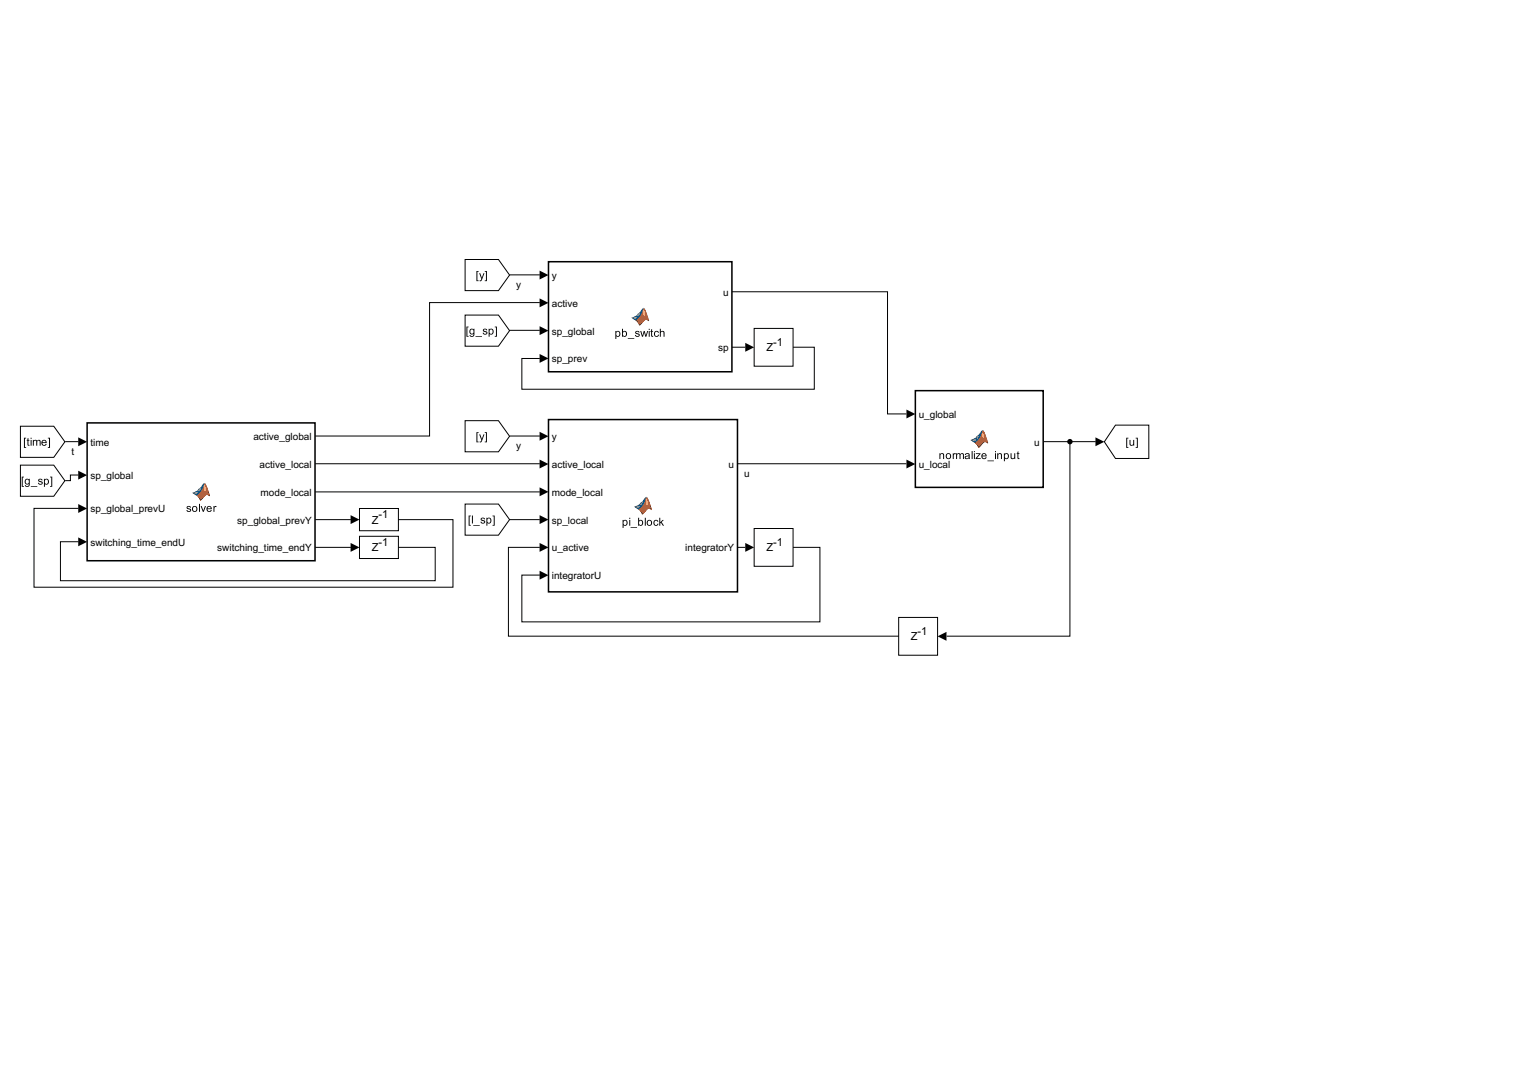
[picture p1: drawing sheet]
<svg xmlns="http://www.w3.org/2000/svg" width="297mm" height="210mm" viewBox="0 0 297 210" stroke-linecap="round" stroke-linejoin="round" font-family="sans-serif">
<path d="M124 99.1l.9-.4 1.3-1.5a2.61 2.61 0 0 1 1 1.8l.1 .6a.75 .75 0 0 0-1.2 .4l-.6 .5-.6-.8z" fill="#000"/>
<path d="M126.3 97.5l.3 .6-.1 .7-.3-.6z" fill="#f5ae81"/>
<g fill="#000">
<path d="M126.3 97.2h.1l.3 .3 .7 2.2-.4-.2a.93 .93 0 0 0-1 .7l-.5 .4-.2-.5-.6-.5 .1-.1 .4 .2 .4 .7 .6-.7a.69 .69 0 0 1 1-.3z"/>
<path d="M123.9 99l.8 .6a4.6 4.6 0 0 0 1.6-2.3l.2-.1-.2-.1-.5 .5a3.6 3.6 0 0 1-1.9 1.4zM124.2 99.1l.7-.3 .3 .2-.5 .4zM125.2 98.4l.7-.6-.6 1.1-.3-.2z"/>
<path d="M121.7 101.6h.1v.2a.52 .52 0 0 1 .8 .4 .52 .52 0 0 1-.7 .4v.6h-.2zM121.9 101.9v.5l.1 .2a.41 .41 0 0 0 .5-.4 .41 .41 0 0 0-.5-.4zM123 101.2h.2v.2h-.2zM123 101.6h.2v1.1h-.2zM123.2 103h1.3v.2h-1.3zM124.7 101.2h.2v.5a.52 .52 0 0 1 .8 .5 .52 .52 0 0 1-.8 .4v.1h-.2zM125 101.9a.39 .39 0 0 0-.1 .5 .39 .39 0 0 0 .5 .1v-.6l-.2-.1zM126 101.2h.2v1.5h-.2zM126.4 102.2a.56 .56 0 0 1 1.1 0 .56 .56 0 0 1-1.1 0zM126.7 101.9a.38 .38 0 0 0-.1 .6 .38 .38 0 0 0 .6-.1l-.1-.5-.2-.1zM127.8 101.8l.6-.2 .3 .4h-.2l-.1-.2a.38 .38 0 0 0-.5 .4 .38 .38 0 0 0 .5 .3l.1-.2 .2 .1a.54 .54 0 0 1-.9 .2 .54 .54 0 0 1 0-.8zM128.8 101.2h.2v.9l.5-.5h.2l-.4 .4 .5 .7h-.3l-.3-.5-.2 .1v.4h-.2z"/>
</g>
<path d="M107.2 82h36.9v33.7h-36.9z" fill="none" stroke="#000" stroke-width=".3"/>
<path d="M90.9 82.2h6.5l2.2 3.1-2.2 3h-6.5z" fill="#fff"/>
<path d="M93.1 84.5h.4v.1h-.2v1.7h.2v.2h-.4zM93.6 84.9h.2l.4 .9 .3-.9h.2l-.5 1.1a.39 .39 0 0 1-.5 .5v-.2h.2l.2-.3zM94.7 84.5h.5v2h-.5v-.2h.3v-1.7h-.3z" fill="#000"/>
<path d="M90.9 82.2h6.5l2.2 3.1-2.2 3h-6.5z" fill="none" stroke="#000" stroke-width=".2"/>
<path d="M17 82.7h44.6v26.9h-44.6z" fill="#fff"/>
<path d="M37.6 96.3l.9-.3 1.4-1.5a2.61 2.61 0 0 1 .9 1.8l.2 .6a.75 .75 0 0 0-1.3 .4l-.6 .5-.5-.8z" fill="#000"/>
<path d="M40 94.8l.2 .6-.1 .6-.3-.6z" fill="#f5ae81"/>
<g fill="#000">
<path d="M39.9 94.5h.2l.2 .3 .7 2.2-.4-.2a.93 .93 0 0 0-1 .6l-.5 .5-.2-.5-.6-.6 .2-.1 .3 .3 .4 .7 .6-.7a.69 .69 0 0 1 1-.3z"/>
<path d="M36.5 99l.2-.1a.44 .44 0 0 1 .6 .3h-.2a.22 .22 0 0 0-.2-.2 .22 .22 0 0 0-.2 .3h.1a.43 .43 0 0 1 .5 .3 .43 .43 0 0 1-.2 .5 .43 .43 0 0 1-.5-.1l-.2-.3h.2a.25 .25 0 0 0 .3 .2 .25 .25 0 0 0 .2-.3h-.1a.41 .41 0 0 1-.4-.1 .41 .41 0 0 1-.1-.5zM37.5 99.5a.56 .56 0 0 1 1.1 0 .56 .56 0 0 1-1.1 0zM37.8 99.1a.38 .38 0 0 0 0 .6 .38 .38 0 0 0 .6 0l-.1-.6-.3-.1zM38.9 98.5h.2v1.5h-.2zM39.2 98.9h.2l.3 .9 .4-.9h.1l-.4 1.1h-.2zM40.5 99a.53 .53 0 0 1 .6-.1 .53 .53 0 0 1 .3 .6h-.9a.33 .33 0 0 0 .3 .4 .33 .33 0 0 0 .4-.2h.2a.57 .57 0 0 1-.9 .2 .57 .57 0 0 1 0-.9zM40.7 99.1l-.1 .3h.6l-.2-.3zM41.7 98.9h.2v.2l.3-.2 .1 .2a.25 .25 0 0 0-.3 0 .25 .25 0 0 0-.1 .3v.6h-.2z"/>
<path d="M37.6 96.3l.7 .5a4.6 4.6 0 0 0 1.6-2.3h.2l-.1-.1-.5 .4a3.6 3.6 0 0 1-1.9 1.5zM37.9 96.4l.7-.3 .2 .2-.5 .4zM38.9 95.7l.6-.6-.6 1.1-.2-.2z"/>
</g>
<path d="M17 82.7h44.6v26.9h-44.6z" fill="none" stroke="#000" stroke-width=".3"/>
<path d="M4 83.3h6.5l2.2 3-2.2 3.1h-6.5z" fill="#fff"/>
<path d="M4.7 85.6h.4v.1h-.2v1.7h.2v.1h-.4zM5.4 85.7l.2-.1v.4h.1v.1h-.1v.7l.2 .3a.28 .28 0 0 1-.3 0 .28 .28 0 0 1-.1-.3v-.7h-.2zM6 85.6h.2v.2h-.2zM6 86h.2v1.1h-.2zM6.4 86h.2v.1a.38 .38 0 0 1 .6 .1l.4-.2h.3v1.1h-.1v-.7a.23 .23 0 0 0-.2-.3 .23 .23 0 0 0-.3 .2v.8h-.2v-.7a.26 .26 0 0 0-.4-.3 .26 .26 0 0 0-.1 .4v.6h-.2zM8.2 86.1a.53 .53 0 0 1 .7-.1 .53 .53 0 0 1 .2 .6h-.8a.33 .33 0 0 0 .2 .4 .33 .33 0 0 0 .4-.3l.2 .1a.57 .57 0 0 1-.8 .2 .57 .57 0 0 1-.1-.9zM8.4 86.2l-.1 .2h.6l-.2-.3zM9.4 85.6h.4v1.9h-.4v-.1h.2v-1.7h-.2z" fill="#000"/>
<path d="M4 83.3h6.5l2.2 3-2.2 3.1h-6.5z" fill="none" stroke="#000" stroke-width=".2"/>
<path d="M70.3 99.4h7.6v4.3h-7.6z" fill="#fff"/>
<path d="M70.3 99.4h7.6v4.3h-7.6z" fill="none" stroke="#000" stroke-width=".2"/>
<path d="M107.2 51.2h35.8v21.5h-35.8z" fill="#fff"/>
<path d="M123.5 62.1l.9-.4 1.3-1.5a2.61 2.61 0 0 1 .9 1.9l.2 .6a.75 .75 0 0 0-1.3 .3l-.5 .6-.6-.8z" fill="#000"/>
<path d="M125.8 60.6l.2 .6-.1 .6-.2-.6z" fill="#f5ae81"/>
<g fill="#000">
<path d="M125.7 60.3l.2-.1 .2 .4 .7 2.2-.4-.2a.93 .93 0 0 0-1 .6l-.5 .4-.2-.4-.5-.6 .1-.1 .3 .3 .4 .7 .6-.7a.69 .69 0 0 1 1-.3z"/>
<path d="M120.3 64.7h.1v.1a.52 .52 0 0 1 .8 .5 .52 .52 0 0 1-.8 .4v.5h-.1zM120.5 64.9l-.1 .5 .2 .3a.41 .41 0 0 0 .4-.4 .41 .41 0 0 0-.4-.5zM121.6 64.3h.1v.5a.52 .52 0 0 1 .9 .5 .52 .52 0 0 1-.9 .4v.1h-.1zM121.8 64.9a.39 .39 0 0 0-.1 .6 .39 .39 0 0 0 .5 .1l.1-.7-.3-.1zM122.7 66.1h1.3v.1h-1.3zM124.2 64.8l.2-.1a.44 .44 0 0 1 .6 .3h-.2a.22 .22 0 0 0-.3-.2 .22 .22 0 0 0-.1 .3h.1a.43 .43 0 0 1 .5 .2 .43 .43 0 0 1-.2 .6 .43 .43 0 0 1-.6-.1l-.1-.3 .2-.1a.25 .25 0 0 0 .3 .3 .25 .25 0 0 0 .2-.3h-.1a.41 .41 0 0 1-.5-.1 .41 .41 0 0 1 0-.5zM125.1 64.7h.2l.3 .9 .2-.9h.2l.2 .9 .3-.9h.2l-.4 1.1h-.2l-.2-.9-.2 .9h-.2zM126.8 64.3h.2v.2h-.2zM126.8 64.7h.2v1.1h-.2zM127.2 64.4l.2-.1v.4h.2v.1h-.2v.7l.3 .3a.28 .28 0 0 1-.4 0 .28 .28 0 0 1-.1-.3v-.7h-.1zM127.9 64.8l.6-.1 .3 .3h-.2l-.1-.1a.38 .38 0 0 0-.5 .4 .38 .38 0 0 0 .5 .3l.1-.2h.2a.54 .54 0 0 1-.9 .3 .54 .54 0 0 1 0-.9zM128.9 64.3h.2v.5a.4 .4 0 0 1 .5-.1 .4 .4 0 0 1 .3 .4v.7h-.2v-.7a.28 .28 0 0 0-.4-.3 .28 .28 0 0 0-.2 .4v.6h-.2z"/>
<path d="M123.4 62.1l.8 .5a4.6 4.6 0 0 0 1.5-2.3h.2l-.1-.1-.5 .4a3.6 3.6 0 0 1-1.9 1.5zM123.7 62.1l.7-.3 .2 .2-.4 .4zM124.7 61.5l.6-.6-.6 1-.2-.1z"/>
</g>
<path d="M107.2 51.2h35.8v21.5h-35.8z" fill="none" stroke="#000" stroke-width=".3"/>
<path d="M90.9 50.7h6.5l2.2 3.1-2.2 3h-6.5z" fill="#fff"/>
<path d="M93.1 53h.4v.1h-.2v1.7h.2v.1h-.4zM93.6 53.4h.2l.4 .9 .3-.9h.2l-.5 1.1a.39 .39 0 0 1-.5 .5v-.2h.2l.2-.3zM94.7 53h.5v1.9h-.5v-.1h.3v-1.7h-.3z" fill="#000"/>
<path d="M90.9 50.7h6.5l2.2 3.1-2.2 3h-6.5z" fill="none" stroke="#000" stroke-width=".2"/>
<path d="M147.4 64.2h7.6v7.4h-7.6z" fill="#fff"/>
<path d="M147.4 64.2h7.6v7.4h-7.6z" fill="none" stroke="#000" stroke-width=".2"/>
<path d="M147.4 103.3h7.6v7.4h-7.6z" fill="#fff"/>
<path d="M147.4 103.3h7.6v7.4h-7.6z" fill="none" stroke="#000" stroke-width=".2"/>
<path d="M178.9 76.4h25v18.9h-25z" fill="#fff"/>
<path d="M189.7 86l.9-.4 1.3-1.5a2.61 2.61 0 0 1 1 1.9l.2 .6a.75 .75 0 0 0-1.3 .3l-.6 .6-.5-.8z" fill="#000"/>
<path d="M192 84.5l.3 .6-.1 .6-.3-.6z" fill="#f5ae81"/>
<g fill="#000">
<path d="M192 84.2l.2-.1 .2 .4 .7 2.2-.4-.2a.93 .93 0 0 0-1 .6l-.5 .4-.2-.4-.6-.6 .2-.1 .3 .3 .4 .7 .6-.7a.69 .69 0 0 1 1-.3z"/>
<path d="M183.6 88.6h.2v.1a.4 .4 0 0 1 .4-.1 .4 .4 0 0 1 .3 .4v.7h-.2v-.7a.26 .26 0 0 0-.2-.3 .26 .26 0 0 0-.3 .2v.8h-.2zM184.8 89.2a.56 .56 0 0 1 1.1 0 .56 .56 0 0 1-1.1 0zM185.1 88.8a.38 .38 0 0 0 0 .6 .38 .38 0 0 0 .6-.1l-.1-.5-.3-.1zM186.2 88.6h.2v.2l.3-.2v.2a.25 .25 0 0 0-.3 0 .25 .25 0 0 0 0 .3v.6h-.2zM186.8 88.6h.2v.1a.38 .38 0 0 1 .7 .1l.3-.2 .3 .1 .1 1h-.2v-.7a.23 .23 0 0 0-.2-.3 .23 .23 0 0 0-.3 .2v.8h-.2v-.7a.26 .26 0 0 0-.3-.3 .26 .26 0 0 0-.2 .4v.6h-.2zM188.6 88.7l.2-.1a.49 .49 0 0 1 .6 .1 .49 .49 0 0 1 .1 .5l.1 .5h-.2l-.1-.1a.39 .39 0 0 1-.6 .1 .39 .39 0 0 1 0-.6l.6-.1a.28 .28 0 0 0-.3-.3 .28 .28 0 0 0-.3 .2h-.2zM188.8 89.3a.2 .2 0 0 0 0 .3 .2 .2 0 0 0 .3 0l.2-.2v-.3zM189.9 88.2h.2v1.5h-.2zM190.3 88.2h.2v.2h-.2zM190.3 88.6h.2v1.1h-.2zM190.7 88.6h.9l-.7 1 .7-.1v.2h-.9l.7-1h-.7zM191.9 88.7a.53 .53 0 0 1 .6-.1 .53 .53 0 0 1 .3 .6h-.8a.33 .33 0 0 0 .2 .4 .33 .33 0 0 0 .4-.3l.2 .1a.57 .57 0 0 1-.9 .2 .57 .57 0 0 1 0-.9zM192.1 88.8l-.1 .2h.6l-.2-.3zM193 90h1.2v.1h-1.2zM194.4 88.2h.2v.2h-.2zM194.4 88.6h.2v1.1h-.2zM194.9 88.6h.2v.1a.4 .4 0 0 1 .4-.1 .4 .4 0 0 1 .3 .4v.7h-.2v-.7a.26 .26 0 0 0-.2-.3 .26 .26 0 0 0-.3 .2v.8h-.2zM196.2 88.6h.2v.1a.52 .52 0 0 1 .8 .4 .52 .52 0 0 1-.8 .5v.5h-.2zM196.5 88.8l-.1 .5 .1 .3a.41 .41 0 0 0 .5-.4 .41 .41 0 0 0-.4-.5zM197.5 88.6h.2v.6a.28 .28 0 0 0 .3 .4 .28 .28 0 0 0 .2-.4v-.6h.2v1.1h-.2v-.2a.4 .4 0 0 1-.5 .2 .4 .4 0 0 1-.2-.4zM198.8 88.3l.2-.1v.4h.2v.1h-.2v.7l.2 .3a.28 .28 0 0 1-.3 0 .28 .28 0 0 1-.1-.3v-.7h-.1z"/>
<path d="M189.6 86l.8 .5a4.6 4.6 0 0 0 1.6-2.3h.2l-.2-.1-.4 .4a3.6 3.6 0 0 1-2 1.5zM190 86l.6-.3 .3 .2-.5 .4zM191 85.4l.6-.7-.6 1.1-.2-.1z"/>
</g>
<path d="M178.9 76.4h25v18.9h-25z" fill="none" stroke="#000" stroke-width=".3"/>
<path d="M218 83.1h6.5v6.5h-6.5l-2.2-3.3z" fill="#fff"/>
<path d="M220.1 85.6h.4v.1h-.2v1.7h.2v.1h-.4zM220.7 86h.2v.6a.28 .28 0 0 0 .3 .4 .28 .28 0 0 0 .3-.4v-.6h.1v1.1h-.1v-.2a.4 .4 0 0 1-.5 .2 .4 .4 0 0 1-.3-.4zM221.9 85.6h.5v1.9h-.5v-.1h.3v-1.7h-.3z" fill="#000"/>
<path d="M218 83.1h6.5v6.5h-6.5l-2.2-3.3z" fill="none" stroke="#000" stroke-width=".2"/>
<path d="M4 90.9h6.5l2.2 3-2.2 3.1h-6.5z" fill="#fff"/>
<path d="M4.2 93.2h.5v.1h-.3v1.7h.3v.1h-.5zM5 93.7l.2-.1 .4 .1v-.1h.2v1a.49 .49 0 0 1-.3 .6 .49 .49 0 0 1-.6-.4h.1a.32 .32 0 0 0 .5 .2 .32 .32 0 0 0 .1-.4 .54 .54 0 0 1-.7-.1 .54 .54 0 0 1 .1-.8zM5.1 93.8a.39 .39 0 0 0-.1 .6 .39 .39 0 0 0 .5 0 .39 .39 0 0 0 .1-.5 .39 .39 0 0 0-.5-.1zM6 95h1.3v.1h-1.3zM7.5 93.7l.2-.1a.44 .44 0 0 1 .6 .3h-.2a.22 .22 0 0 0-.2-.2 .22 .22 0 0 0-.2 .3h.1a.43 .43 0 0 1 .5 .2 .43 .43 0 0 1-.2 .6 .43 .43 0 0 1-.5-.2l-.2-.2 .2-.1a.25 .25 0 0 0 .3 .3 .25 .25 0 0 0 .2-.3h-.1a.41 .41 0 0 1-.4-.1 .41 .41 0 0 1-.1-.5zM8.6 93.6h.2v.1a.52 .52 0 0 1 .8 .4 .52 .52 0 0 1-.8 .5v.5h-.2zM8.9 93.8l-.1 .5 .1 .3a.41 .41 0 0 0 .5-.5 .41 .41 0 0 0-.4-.4zM9.8 93.2h.4v1.9h-.4v-.1h.2v-1.7h-.2z" fill="#000"/>
<path d="M4 90.9h6.5l2.2 3-2.2 3.1h-6.5z" fill="none" stroke="#000" stroke-width=".2"/>
<path d="M90.9 61.6h6.5l2.2 3-2.2 3.1h-6.5z" fill="#fff"/>
<path d="M91.1 63.8h.5v.2h-.3v1.7h.3v.1h-.5zM91.9 64.4l.2-.2 .4 .2v-.1h.2v.9a.49 .49 0 0 1-.3 .6 .49 .49 0 0 1-.6-.3h.1a.32 .32 0 0 0 .5 .1 .32 .32 0 0 0 .1-.4 .54 .54 0 0 1-.7-.1 .54 .54 0 0 1 .1-.7zM92 64.5a.39 .39 0 0 0-.1 .5 .39 .39 0 0 0 .5 .1 .39 .39 0 0 0 .1-.5 .39 .39 0 0 0-.5-.1zM92.9 65.7h1.3v.1h-1.3zM94.4 64.4l.2-.1a.44 .44 0 0 1 .6 .2l-.2 .1a.22 .22 0 0 0-.2-.2 .22 .22 0 0 0-.2 .2l.1 .1a.43 .43 0 0 1 .5 .2 .43 .43 0 0 1-.2 .6 .43 .43 0 0 1-.5-.2l-.2-.3h.2a.25 .25 0 0 0 .3 .3 .25 .25 0 0 0 .2-.3l-.1-.1a.41 .41 0 0 1-.4-.1 .41 .41 0 0 1-.1-.4zM95.5 64.3h.2v.1a.52 .52 0 0 1 .8 .4 .52 .52 0 0 1-.8 .5v.5h-.2zM95.8 64.5l-.1 .5 .1 .2a.41 .41 0 0 0 .5-.4 .41 .41 0 0 0-.4-.4zM96.7 63.8h.4v2h-.4v-.1h.2v-1.7h-.2z" fill="#000"/>
<path d="M90.9 61.6h6.5l2.2 3-2.2 3.1h-6.5z" fill="none" stroke="#000" stroke-width=".2"/>
<path d="M90.9 98.5h6.5l2.2 3.1-2.2 3h-6.5z" fill="#fff"/>
<path d="M91.6 100.8h.4v.1h-.2v1.7h.2v.1h-.4zM92.2 100.8h.2v1.5h-.2zM92.5 102.6h1.3v.1h-1.3zM94 101.3l.2-.1a.44 .44 0 0 1 .6 .3h-.2a.22 .22 0 0 0-.3-.2 .22 .22 0 0 0-.1 .3h.1a.43 .43 0 0 1 .5 .2 .43 .43 0 0 1-.2 .6 .43 .43 0 0 1-.6-.2l-.1-.2 .2-.1a.25 .25 0 0 0 .3 .3 .25 .25 0 0 0 .2-.3h-.1a.41 .41 0 0 1-.5-.1 .41 .41 0 0 1 0-.5zM95.1 101.2h.1v.1a.52 .52 0 0 1 .8 .4 .52 .52 0 0 1-.8 .5v.5h-.1zM95.3 101.4l-.1 .5 .2 .3a.41 .41 0 0 0 .4-.4 .41 .41 0 0 0-.4-.5zM96.3 100.8h.4v1.9h-.4v-.1h.2v-1.7h-.2z" fill="#000"/>
<path d="M90.9 98.5h6.5l2.2 3.1-2.2 3h-6.5z" fill="none" stroke="#000" stroke-width=".2"/>
<path d="M175.6 120.7h7.6v7.4h-7.6z" fill="#fff"/>
<path d="M175.6 120.7h7.6v7.4h-7.6z" fill="none" stroke="#000" stroke-width=".2"/>
<path d="M70.3 104.8h7.6v4.4h-7.6z" fill="#fff"/>
<g fill="none" stroke="#000" stroke-width=".2">
<path d="M99.6 53.7h5.9M105.5 59.1h-21.6v26.1h-22.3M143 57h30.4v23.9h3.7M99.6 64.6h5.9M143 67.9h2.6M155 67.9h4.1v8.2h-57.1v-6h3.5M12.7 86.3h2.6M15.3 99.4h-8.7v15.4h81.9v-13.2h-10.6M15.3 92.8h-1.5v1.1h-1.1M61.6 90.6h43.9M61.6 96.1h43.9M99.6 85.2h5.9"/>
<path d="M144.1 90.6h33M203.9 86.3h10.2M209.1 86.3v38h-24.1M15.3 105.9h-3.5v7.6h73.2v-6.5h-7.1M61.6 101.6h7M61.6 107h7M70.3 104.8h7.6v4.4h-7.6zM99.6 101.6h5.9M105.5 107h-6.1v17.3h76.2M144.1 107h1.5M155 107h5.2v14.5h-58.2v-9.1h3.5"/>
</g>
<g fill="#000">
<path d="M105.4 58.3l1.8 .9-1.8 .9zM105.4 52.9l1.8 .9-1.8 .8zM105.4 69.2l1.8 .9-1.8 .8zM105.4 63.8l1.8 .8-1.8 .9zM145.6 67l1.8 .9-1.8 .8zM15.3 85.5l1.7 .8-1.7 .9zM15.3 98.5l1.7 .9-1.7 .8zM15.3 92l1.7 .9-1.7 .8zM105.4 84.4l1.8 .9-1.8 .8zM105.4 89.8l1.8 .9-1.8 .9zM105.4 95.3l1.8 .8-1.8 .9zM177.1 80l1.8 .9-1.8 .9z"/>
<path d="M177.1 89.8l1.8 .9-1.8 .9zM214.1 85.5l1.7 .8-1.7 .9zM15.3 105l1.7 .9-1.7 .9zM68.5 100.7l1.8 .9-1.8 .8zM68.5 106.1l1.8 .9-1.8 .9zM105.4 111.5l1.8 .9-1.8 .9zM105.4 100.7l1.8 .9-1.8 .8zM105.4 106.1l1.8 .9-1.8 .9zM145.6 106.1l1.8 .9-1.8 .9zM183.2 124.4l1.8-.9v1.7z"/>
</g>
<circle cx="209.1" cy="86.3" r=".53" fill="#000"/>
<g font-size="2.2">
<text x="149.8" y="68.6">Z</text>
<text x="151.1" y="67.6">-1</text>
<text x="73.9" y="101.2">-1</text>
<text x="72.6" y="102.3">Z</text>
<text x="72.6" y="107.7">Z</text>
<text x="73.9" y="106.7">-1</text>
<text x="149.8" y="107.7">Z</text>
<text x="151.1" y="106.7">-1</text>
<text x="178" y="125.1">Z</text>
<text x="179.3" y="124">-1</text>
</g>
<g font-size="2">
<text x="100.9" y="56.3">y</text>
<text x="107.8" y="54.5">y</text>
<text x="107.8" y="59.9">active</text>
<text x="141.3" y="57.8">u</text>
<text x="107.8" y="65.4">sp_global</text>
<text x="107.8" y="70.8">sp_prev</text>
<text x="140.3" y="68.6">sp</text>
<text x="179.5" y="81.7">u_global</text>
<text x="14" y="88.8">t</text>
<text x="17.7" y="87.1">time</text>
<text x="49.5" y="86">active_global</text>
<text x="100.9" y="87.8">y</text>
<text x="107.8" y="86">y</text>
<text x="202.1" y="87.1">u</text>
<text x="17.7" y="93.6">sp_global</text>
<text x="50.7" y="91.5">active_local</text>
<text x="107.8" y="91.5">active_local</text>
<text x="142.4" y="91.5">u</text>
<text x="145.4" y="93.2">u</text>
<text x="179.5" y="91.5">u_local</text>
<text x="17.7" y="100.1">sp_global_prevU</text>
<text x="50.9" y="96.9">mode_local</text>
<text x="107.8" y="96.9">mode_local</text>
<text x="17.7" y="106.7">switching_time_endU</text>
<text x="42.5" y="107.7">switching_time_endY</text>
<text x="46.4" y="102.3">sp_global_prevY</text>
<text x="107.8" y="102.3">sp_local</text>
<text x="107.8" y="107.7">u_active</text>
<text x="133.9" y="107.7">integratorY</text>
<text x="107.8" y="113.2">integratorU</text>
</g>
</svg>
